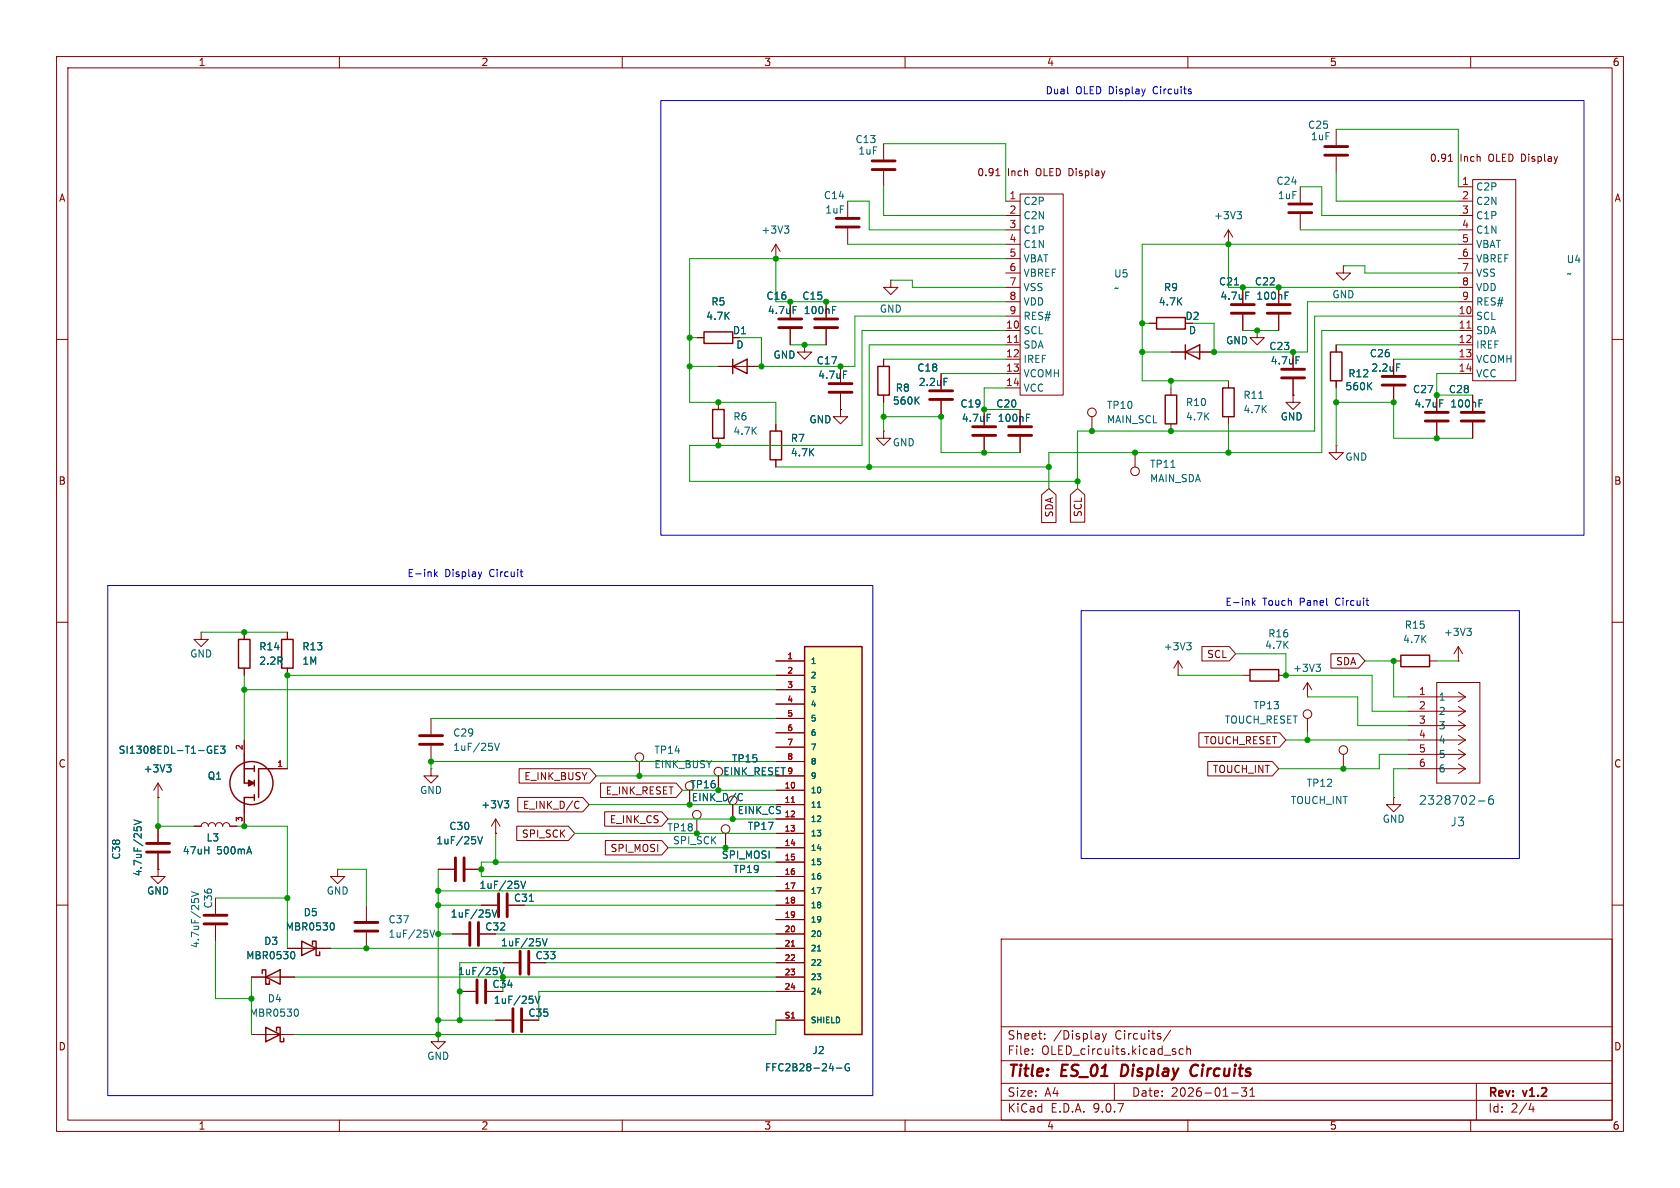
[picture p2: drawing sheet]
<svg xmlns="http://www.w3.org/2000/svg" width="297mm" height="210mm" viewBox="0 0 297 210" stroke-linecap="round" stroke-linejoin="round" font-family="sans-serif">
<g fill="none" stroke="#840000" stroke-width=".18">
<path d="M10 10h277v190h-277zM12 12h273v186h-273zM60 10v2M110 10v2M160 10v2M210 10v2M260 10v2M149.9 35.6v2.8M156.2 25.4v2.8M156.2 30.2v2.8M176 31.1h.8M176 30.2l.4-.4v1.3"/>
<path d="M177.8 35.6h2.5M177.8 38.1h2.5M180.3 34.3h7.7v35.6h-7.7zM181.3 30.2l.4 .2v.7M195.3 30.2l-.3 .9M229.9 33v2.8M229.9 37.8v2.8M236.2 22.9v2.8M236.2 27.7v2.8M256.1 28.5h.7M256.1 27.6l.3-.4v1.3M257.8 33h2.5"/>
<path d="M257.8 35.6h2.5M257.8 38.1h2.5M260.3 31.8h7.7v35.5h-7.7zM261.3 27.7l.4 .2v.6M275.3 27.7l-.3 .8M123.2 59.7h1.3M137.2 45.7h.1M137.2 43.2l-.8 1.3M137.2 43.2l.7 1.3M137.2 43.2v2.5M139.7 53.3v2.8M139.7 58.2v2.8"/>
<path d="M146 53.3v2.8M146 58.2v2.8M149.9 40.4v2.8M157.5 49.5v1.3h1.2l-1.2 1.3-1.3-1.3h1.3M157.5 49.5h.1M177.8 40.6h2.5M177.8 43.2h2.5M177.8 45.7h2.5M177.8 48.3h2.5M177.8 50.8h2.5M177.8 53.3h2.5M177.8 55.9h2.5"/>
<path d="M177.8 58.4h2.5M203.2 57.2h1.3M217.2 43.2h.1M217.2 40.6v2.6M217.2 40.6l-.8 1.3M217.2 40.6l.7 1.3M219.7 50.8v2.8M219.7 55.6v2.8M222.2 58.4v1.3h1.3l-1.3 1.3-1.2-1.3h1.2M222.2 58.4h.1M226.1 50.8v2.8M226.1 55.6v2.8"/>
<path d="M237.5 47v1.3h1.3l-1.3 1.2-1.3-1.2h1.3M237.5 47h.1M257.8 40.6h2.5M257.8 43.2h2.5M257.8 45.7h2.5M257.8 48.3h2.5M257.8 50.8h2.5M257.8 53.3h2.5M257.8 55.9h2.5M257.8 58.4h2.5M10 60h2M127 64.8h7.6"/>
<path d="M127 71.1v1.3M127 77.5v1.2M137.2 74.9v1.3M142.2 61v1.2h1.3l-1.3 1.3-1.2-1.3h1.2M142.2 61h.1M148.6 72.4v1.3h1.3l-1.3 1.2-1.3-1.2h1.3M148.6 72.4h.1M148.6 64.8v2.8M148.6 69.6v2.8M156.2 76.2v1.3h1.3l-1.3 1.2-1.3-1.2h1.3M156.2 76.2h.1M156.2 63.5v1.3"/>
<path d="M156.2 69.9v1.2M166.4 66v2.8M166.4 70.9v2.8M174 72.4v2.8M174 77.2v2.8M177.8 61h2.5M177.8 63.5h2.5M177.8 66h2.5M177.8 68.6h2.5M180.3 72.4v2.8M180.3 77.2v2.8M193 73.7v2.5"/>
<path d="M207 68.6v1.3M207 74.9v1.3M207 62.2h7.6M217.2 67.3v1.3M217.2 73.7v1.2M228.6 69.9v1.2h1.3l-1.3 1.3-1.3-1.3h1.3M228.6 69.9h.1M228.6 62.2v2.8M228.6 67.1v2.8M236.2 78.7v1.3h1.3l-1.3 1.3-1.3-1.3h1.3M236.2 78.7h.1M236.2 61v1.2"/>
<path d="M236.2 67.3v1.3M246.4 63.5v2.8M246.4 68.3v2.8M254 69.9v2.7M254 74.7v2.8M257.8 61h2.5M257.8 63.5h2.5M257.8 66h2.5M260.3 69.9v2.7M260.3 74.7v2.8M285 60h2M137.2 81.3v1.3"/>
<path d="M200.7 80v2.6M10 110h2M208.3 119.4h.1M208.3 116.8l-.8 1.3M208.3 116.8l.7 1.3M208.3 116.8v2.6M219.7 119.4h1.3M226.1 119.4h1.2M246.4 116.8h1.2M252.7 116.8h1.3M257.8 116.8h.1M257.8 114.3l-.8 1.3"/>
<path d="M257.8 114.3l.8 1.3M257.8 114.3v2.5M285 110h2M76.2 127v2.8M76.2 131.8v2.8M113 134.6v2.6M127 137.2v2.5M231.1 123.2h.1M231.1 120.7v2.5M231.1 127v2.5M231.1 120.7l-.7 1.2M231.1 120.7l.8 1.2"/>
<path d="M237.5 133.4v2.5M248.9 123.2h10.2M248.9 125.7h10.2M248.9 128.3h10.2M248.9 130.8h10.2M248.9 133.4h10.2M248.9 135.9h10.2M254 120.7h7.6v17.7h-7.6zM257.8 122.3l1.3 .9M257.8 124.9l1.3 .8M257.8 127.4l1.3 .9M257.8 130l1.3 .8"/>
<path d="M257.8 132.5l1.3 .9M257.8 135l1.3 .9M259.1 123.2l-1.3 .8M259.1 125.7l-1.3 .9M259.1 128.3l-1.3 .8M259.1 130.8l-1.3 .9M259.1 133.4l-1.3 .8M259.1 135.9l-1.3 .8M34.3 146.1h1.3a.64 .64 0 0 1 .6-.7 .64 .64 0 0 1 .6 .7 .64 .64 0 0 1 .7-.7 .64 .64 0 0 1 .6 .7 .64 .64 0 0 1 .6-.7 .64 .64 0 0 1 .7 .7 .64 .64 0 0 1 .6-.7 .64 .64 0 0 1 .6 .7h1.3M38.1 158.8v2.7M59.7 153.7v1.2h1.3l-1.3 1.3-1.3-1.3h1.3M59.7 153.7h.1"/>
<path d="M129.5 142.2v2.6M246.4 141v1.2h1.2l-1.2 1.3-1.3-1.3h1.3M246.4 141h.1M10 160h2M38.1 163.6v2.8M44.4 172.7h7.7M50.8 167.6h7.6M80 165.1h2.8M84.8 165.1h2.8M177 166h108v32h-108zM285 160h2M60 198v2"/>
<path d="M110 198v2M160 198v2M177 194.5h108M177 191.5h108M177 187.5h108M177 181.5h108M182.5 186.3v.1M182.5 185.5v.1M184.7 183.6v.1M184.7 182.8v.1M194.9 182.7l.3 1M195.2 183.7l-.1 .4-.2 .1"/>
<path d="M195.6 182.7l-.4 1M197 191.5v3M207 182.1l-1.3 2M209.2 185.5l-.5-.1-.2 .3v.4l.1 .2h.6M209.8 185.5l.2-.1 .4 .1 .1 .9M209.8 184.9v1.5M210 198v2M217.7 193.2h1.2M219.5 192.3h.9l-.5 .6 .4 .1v.7l-.2 .1h-.4l-.2-.1M221 193.8h.8M221 192.7l.4-.4v1.5M260 198v2"/>
<path d="M261 191.5v6.5M270.7 195l-.4 1.1h.9M271 195.6v1"/>
<circle cx="193" cy="72.9" r=".76"/>
<circle cx="200.7" cy="83.3" r=".76"/>
<circle cx="113" cy="133.9" r=".76"/>
<circle cx="127" cy="136.4" r=".76"/>
<circle cx="231.1" cy="126.2" r=".76"/>
<circle cx="237.5" cy="132.6" r=".76"/>
</g>
<path d="M198.4 188.2l-.2 2h.4M211.5 188.2a1.13 1.13 0 0 0-1 .7 1.13 1.13 0 0 0 .2 1.2l.3 .1 .5-.1" fill="none" stroke="#840000" stroke-width=".4"/>
<g fill="none" stroke="#840000" stroke-width=".25">
<path d="M124.5 58.7h5v2h-5zM204.5 56.1h5v2.1h-5zM126 72.4h2v5.1h-2zM129.5 64.8l2.6-1.3v2.5zM129.5 63.5v2.5M136.1 76.2h2.1v5.1h-2.1zM155.2 64.8h2v5.1h-2zM206 69.9h2v5h-2zM209.5 62.2l2.6-1.2v2.5zM209.5 61v2.5M216.2 68.6h2v5.1h-2zM235.2 62.2h2v5.1h-2z"/>
<path d="M221 118.4h5.1v2h-5.1zM247.6 115.8h5.1v2.1h-5.1zM46.4 172.1v-.6h.6v2.5h.6v-.6M47 172.7l2.5-1.2v2.5zM53.3 166.4l2.6 1.2-2.6 1.3zM55.2 167v-.6h.7v2.5h.6v-.6"/>
</g>
<g fill="none" stroke="#006464" stroke-width=".18">
<path d="M138.7 39.9h.8l-.5 .5M218.7 37.4h.8l-.5 .5M219.2 37.9l.3 .2v.3l-.3 .3M139.2 40.4l.3 .3v.3l-.3 .2M140.2 54.2h.6M147.2 54.8h.4M147.2 54.2h.6M218.2 50.4h.8M220.2 51.6h.6M227.2 51.6h.6M227.2 52.2h.4M149.1 65.6h.6"/>
<path d="M162 70.7l.5 .7M162.5 70.2l-.7 .7M166.9 66.9h.6M174.5 73.2h.6M181.5 73.2h.6M181.5 73.8h.4M222.5 70.4h.8M229.1 63.1h.6M242 68.2l.5 .7M242.5 67.6l-.7 .8M246.9 64.3h.6M254.5 70.7h.6"/>
<path d="M261.5 70.7h.6M261.5 71.3h.4M207 82.6h.7M209.8 113.6h.8l-.4 .5M210.3 114.1l.3 .2v.3l-.3 .3M232.7 117.4h.7l-.4 .5M233.2 117.9l.2 .2v.3l-.2 .3M259.3 111.1h.8l-.4 .5M259.9 111.6l.2 .2v.3l-.2 .2M87.4 131.4l.5 1.3 .4-1.3M33.9 158.9v.6M33.9 157.6l1.2 .5-1.2 .4"/>
<path d="M34.3 159.1l.3-.3h.3l.2 .3M261.4 141.6h1.1M263.9 140.7a.6 .6 0 0 0-.7 .6v.6l.1 .2 .4 .1 .3-.2v-.5l-.1-.2-.4-.1-.3 .3M51.8 168.2a.79 .79 0 0 1 0 1.3M58.8 163.1a.79 .79 0 0 1 0 1.3M87 160.9l.4 1.2 .4-1.2"/>
</g>
<g fill="none" stroke="#840000" stroke-width=".51">
<path d="M147.8 38.6h4.1M154.2 28.4h4M154.2 30h4M227.8 36.1h4.1M227.8 37.6h4.1M234.2 25.9h4.1M234.2 27.4h4.1M137.7 56.4h4M137.7 57.9h4M144 56.4h4.1M144 57.9h4.1M147.8 40.1h4.1"/>
<path d="M217.7 53.8h4M217.7 55.4h4M224 53.8h4.1M224 55.4h4.1M146.6 67.8h4M146.6 69.3h4M164.3 69.1h4.1M164.3 70.6h4.1M172 75.4h4M172 77h4M178.3 75.4h4.1M178.3 77h4.1"/>
<path d="M226.6 65.3h4M226.6 66.8h4M244.3 66.5h4.1M244.3 68.1h4.1M252 72.9h4M252 74.4h4M258.3 72.9h4.1M258.3 74.4h4.1M74.2 130h4M74.2 131.6h4M36.1 163.3h4M36.1 161.8h4"/>
<path d="M83.1 163.1v4M84.6 163.1v4"/>
</g>
<path d="M259.3 58h.7M179.3 60.5h.7" fill="none" stroke="#a90000" stroke-width=".18"/>
<path d="M142.2 114.3h10.2v68.6h-10.2z" fill="#ffffc2"/>
<g fill="none" stroke="#840000" stroke-width=".25">
<path d="M42.2 113h2v5.1h-2zM49.8 113h2v5.1h-2zM142.2 114.3h10.2v68.6h-10.2zM43.2 135.9h1.8M43.2 133.4v5h1.8M45 135.4v1M45 137.9v1M48.3 135.9h-2.6v5.1M45 140.5v1M45 141h-1.8v2.5M47 181.6l2.5 1.3-2.5 1.3zM48.9 182.2v-.6h.6v2.6h.7v-.7"/>
<circle cx="44.4" cy="138.4" r="3.8"/>
</g>
<g fill="none" stroke="#840000" stroke-width=".18">
<path d="M123.2 59.7h1.3M139.7 53.3v2.8M139.7 58.2v2.8M146 53.3v2.8M146 58.2v2.8M203.2 57.2h1.3M219.7 50.8v2.8M219.7 55.6v2.8M222.2 58.4h.1M226.1 50.8v2.8M226.1 55.6v2.8M127 64.8h2.5"/>
<path d="M132.1 64.8h2.5M137.2 74.9v1.3M142.2 61h.1M148.6 72.4h.1M148.6 64.8v2.8M148.6 69.6v2.8M156.2 63.5v1.3M156.2 69.9v1.2M166.4 66v2.8M166.4 70.9v2.8M174 72.4v2.8M174 77.2v2.8"/>
<path d="M180.3 72.4v2.8M180.3 77.2v2.8M207 62.2h2.5M212.1 62.2h2.5M228.6 69.9h.1M228.6 62.2v2.8M228.6 67.1v2.8M236.2 61v1.2M236.2 67.3v1.3M246.4 63.5v2.8M246.4 68.3v2.8M254 69.9v2.7"/>
<path d="M254 74.7v2.8M260.3 69.9v2.7M260.3 74.7v2.8M137.2 81.3v1.3M184.1 87.5l1.3-1.1 1.3 1.1v4.9h-2.6zM189.2 87.5l1.3-1.1 1.3 1.1v4.8h-2.6zM35.6 111.8v1.2h1.2l-1.2 1.3-1.3-1.3h1.3M35.6 111.8h.1M43.2 111.8v1.2M43.2 118.1v1.3M50.8 111.8v1.2M50.8 118.1v1.3"/>
<path d="M137.2 116.8h5M137.2 119.4h5M212.5 114.3h4.8l1.1 1.3-1.1 1.2h-4.8zM235.3 115.6h4.9l1.1 1.2-1.1 1.3h-4.9zM27.9 138.4v2.6M27.9 138.4l-.7 1.3M27.9 138.4l.8 1.3M43.2 130.8v2.6M48.3 135.9h2.5M76.2 135.9v1.3h1.3l-1.3 1.2-1.3-1.2h1.3M76.2 135.9h.1M91.8 135.9h12.5l1.1 1.3-1.1 1.2h-12.5z"/>
<path d="M106.2 138.4h13.3l1.1 1.3-1.1 1.3h-13.3zM121.9 139.7v2.5M127 137.2v2.5M137.2 121.9h5M137.2 124.5h5M137.2 127h5M137.2 129.5h5M137.2 132.1h5M137.2 134.6h5M137.2 137.2h5M137.2 139.7h5M211.9 129.5h14.3l1.1 1.3-1.1 1.3h-14.3z"/>
<path d="M213.5 134.6h11.4l1.2 1.3-1.2 1.3h-11.4zM27.9 141h.1M27.9 153.7v1.2h1.3l-1.3 1.3-1.2-1.3h1.2M27.9 153.7h.1M27.9 146.1v2.7M27.9 150.9v2.8M34.3 146.1h1.3M40.6 146.1h1.3M43.2 143.5v2.6M77.5 153.7h2.8M82.3 153.7h2.8M87.6 147.3h.1"/>
<path d="M87.6 144.8l-.7 1.3M87.6 144.8l.8 1.3M87.6 144.8v2.5M91.4 146h9.1l1.1 1.3-1.1 1.3h-9.1zM91.5 141h11.5l1.1 1.2-1.1 1.3h-11.5zM102 141.6l.4 .2M102.4 142.8l-.4 .1M106.9 143.5h10.1l1.1 1.3-1.1 1.3h-10.1zM107 148.6h10l1.1 1.3-1.1 1.2h-10zM123.2 144.8v2.5M128.3 147.3v2.6M129.5 142.2v2.6"/>
<path d="M137.2 142.2h5M137.2 144.8h5M137.2 147.3h5M137.2 149.9h5M137.2 152.4h5M137.2 154.9h5M137.2 157.5h5M44.4 172.7h2.6M49.5 172.7h2.6M50.8 167.6h2.5M55.9 167.6h2.5M64.8 160v2.8"/>
<path d="M64.8 164.8v2.8M80 165.1h2.8M81.3 175.3h2.8M84.8 165.1h2.8M85.1 160h2.8M86.1 175.3h2.8M88.9 170.2h2.8M89.9 160h2.8M93.7 170.2h2.8M137.2 160h5M137.2 162.6h5M137.2 165.1h5"/>
<path d="M137.2 167.6h5M137.2 170.2h5M137.2 172.7h5M137.2 175.3h5M44.4 182.9h7.7M77.5 182.9v1.3h1.2l-1.2 1.2-1.3-1.2h1.3M77.5 182.9h.1M87.6 180.3h2.8M92.5 180.3h2.7M137.2 180.3h5"/>
<circle cx="121.9" cy="138.9" r=".76"/>
<circle cx="123.2" cy="144" r=".76"/>
<circle cx="128.3" cy="146.6" r=".76"/>
</g>
<g fill="none" stroke="#006464" stroke-width=".18">
<path d="M140.2 54.2h.6M147.2 54.8h.4M147.2 54.2h.6M218.2 50.4h.8M220.2 51.6h.6M227.2 51.6h.6M227.2 52.2h.4M149.1 65.6h.6M162 70.7l.5 .7M162.5 70.2l-.7 .7M166.9 66.9h.6M174.5 73.2h.6"/>
<path d="M181.5 73.2h.6M181.5 73.8h.4M229.1 63.1h.6M242 68.2l.5 .7M242.5 67.6l-.7 .8M246.9 64.3h.6M254.5 70.7h.6M261.5 70.7h.6M261.5 71.3h.4M29.5 135.2h.7l-.4 .5M30 135.7l.2 .2v.3l-.2 .3M37.2 132.6h.2v.4l-.2 .2"/>
<path d="M37.2 131.9l.2 .1M38 132.5h.4M38.6 131.9h-.6v1.3h.6M39 131.9h.8l-.4 .5 .3 .1v.5l-.2 .2-.5-.2M23.7 146.2v.6M23.7 144.9l1.3 .5-1.3 .4M24.2 146.4l.2-.3h.3l.3 .3M84.5 147.9l.4 1.3 .4-1.3M89.1 141.5h.8l-.4 .5M89.7 142l.2 .3v.3l-.2 .2M92.1 155.8l.4 1.2 .4-1.2M93.6 159.3h.7"/>
<path d="M130.9 140.3l.3 .1M131.2 141.4l-.3 .1M144.5 142.7h.6M51.8 168.2a.79 .79 0 0 1 0 1.3M52.4 178.4a.79 .79 0 0 1 0 1.2M58.8 163.1a.79 .79 0 0 1 0 1.3M76 164.4l.4 1.3 .5-1.3M87 160.9l.4 1.2 .4-1.2M88.3 171l.4 1.3 .4-1.3M94.6 176.1l.4 1.3 .5-1.3M95.9 165.9l.4 1.3 .4-1.3M144.5 168.1h.6"/>
<path d="M147.9 188.8h.9M150.1 188.1a.59 .59 0 0 0-.7 .6 .59 .59 0 0 0 .7 .5l.1-.4h-.3"/>
</g>
<path d="M139.9 141.9h.6M139.9 167.3h.6" fill="none" stroke="#a90000" stroke-width=".18"/>
<g fill="none" stroke="#840000" stroke-width=".51">
<path d="M25.9 150.6h4.1M25.9 149.1h4.1M80.5 151.6v4.1M82 151.6v4.1M88.1 158v4.1M89.7 158v4.1M62.7 163.1h4.1M62.7 164.6h4.1M84.3 173.2v4.1M85.9 173.2v4.1M90.7 178.3v4.1M91.9 168.1v4.1"/>
<path d="M92.2 178.3v4.1M93.5 168.1v4.1"/>
</g>
<path d="M43.9 137.9l1.1 .5-1.1 .5z" fill="#840000" stroke="#840000" stroke-width=".25"/>
<g fill="none" stroke="#009600" stroke-width=".18">
<path d="M149.9 35.6h3.8v5h24.1M156.2 33v5.1h21.6M156.2 25.4h21.6v10.2M229.9 33h3.8v5.1h24.1M236.2 30.5v5.1h21.6M236.2 22.9h21.6v10.1M121.9 59.7h1.3M137.2 45.7v7.6h40.6M149.9 43.2h27.9M157.5 49.5h3.8v1.3h16.5M177.8 45.7h-55.9v25.4h15.3v3.8M177.8 55.9h-26.7v8.9h-16.5v-5.1h-3.8"/>
<path d="M177.8 58.4h-25.4v20.3h-30.5v6.4h68.6M201.9 57.2h1.3M217.2 43.2v7.6h40.6M219.7 58.4h6.4M229.9 40.6h27.9M237.5 47h3.8v1.3h16.5M257.8 53.3h-26.7v8.9h-16.5v-5h-3.8M257.8 55.9h-25.4v20.3h-41.9v10.2M257.8 58.4h-24.1v21.6h-48.3v6.4M257.8 43.2h-55.9v24.1h15.3M121.9 64.8h5.1M139.7 61h6.3"/>
<path d="M156.2 73.7h10.2v6.3h13.9M156.2 71.1v5.1M156.2 63.5h21.6M166.4 66h11.4M177.8 61h-24.1v21.6M177.8 68.6h-3.8v3.8h6.3M201.9 62.2h5.1M207 67.3v1.3M217.2 74.9v5.1M236.2 71.1h10.2v6.4h13.9M236.2 61h21.6M236.2 68.6v10.1"/>
<path d="M246.4 63.5h11.4M257.8 66h-3.8v3.9h6.3M137.2 82.6h48.2M35.6 111.8h15.2M43.2 119.4v11.4M137.2 119.4h-86.4v16.5M208.3 119.4h11.4M218.4 115.6h8.9v3.8h15.3v6.3h6.3M241.3 116.8h5.1v6.4h2.5M254 116.8h3.8M43.2 121.9h94M76.2 127h61"/>
<path d="M105.4 137.2h31.8M120.6 139.7h16.6M137.2 134.6h-61v1.3M227.3 130.8h21.6M231.1 123.2h8.9v5.1h8.9M231.1 129.5v1.3M248.9 135.9h-2.5v5.1M248.9 133.4h-5.1v2.5h-17.7M27.9 141v5.1h6.4M38.1 158.8h12.7M41.9 146.1h8.9v21.5M59.7 153.7h5.1v6.3"/>
<path d="M77.5 153.7v29.2M77.5 157.5h59.7M87.6 147.3v5.1M101.6 147.3h35.6M104.1 142.2h33.1M118.1 149.9h19.1M118.1 144.8h19.1M137.2 152.4h-52.1v2.5h52.1M38.1 166.4v10.1h6.3M44.4 172.7v10.2M52.1 172.7h85.1M58.4 167.6h78.8"/>
<path d="M77.5 160h7.6M77.5 165.1h2.5M87.6 165.1h49.6M88.9 170.2h-7.6v10.1M88.9 172.7v2.6M92.7 160h44.5M96.5 170.2h40.7M137.2 175.3h-42v5M77.5 180.3h10.1M137.2 180.3v2.6h-85.1"/>
</g>
<g fill="none" stroke="#0000c2" stroke-width=".18">
<path d="M116.8 17.8h163.2v76.8h-163.2zM188.8 16.5l.1 .1M210.6 16.2v.3M19 103.5h135.3v90.2h-135.3zM76.8 100.7v1.2M76.9 101.4l.4 .5M77.3 101.1l-.5 .5M85.2 101.1l-.3 .8M91.9 101.1h.5M92.2 101.9h.2M191.1 108h77.5v43.8h-77.5zM221.4 105.7v1.3"/>
<path d="M221.5 106.5l.4 .5M221.9 106.2l-.5 .4M241.5 106.2h.5M241.9 107h.1"/>
</g>
<g fill="#009600" stroke="#009600" stroke-width=".18">
<circle cx="201.9" cy="62.2" r=".46"/>
<circle cx="207" cy="67.3" r=".46"/>
<circle cx="246.4" cy="71.1" r=".46"/>
<circle cx="228.6" cy="62.2" r=".46"/>
<circle cx="214.6" cy="62.2" r=".46"/>
<circle cx="236.2" cy="71.1" r=".46"/>
<circle cx="190.5" cy="85.1" r=".46"/>
<circle cx="185.4" cy="82.6" r=".46"/>
<circle cx="254" cy="77.5" r=".46"/>
<circle cx="121.9" cy="64.8" r=".46"/>
<circle cx="174" cy="72.4" r=".46"/>
<circle cx="121.9" cy="59.7" r=".46"/>
<circle cx="156.2" cy="73.7" r=".46"/>
<circle cx="166.4" cy="73.7" r=".46"/>
<circle cx="148.6" cy="64.8" r=".46"/>
<circle cx="137.2" cy="45.7" r=".46"/>
<circle cx="139.7" cy="53.3" r=".46"/>
<circle cx="146" cy="53.3" r=".46"/>
<circle cx="142.2" cy="61" r=".46"/>
<circle cx="227.3" cy="119.4" r=".46"/>
<circle cx="246.4" cy="116.8" r=".46"/>
<circle cx="207" cy="76.2" r=".46"/>
<circle cx="217.2" cy="80" r=".46"/>
<circle cx="200.7" cy="80" r=".46"/>
<circle cx="193" cy="76.2" r=".46"/>
<circle cx="237.5" cy="135.9" r=".46"/>
<circle cx="231.1" cy="130.8" r=".46"/>
<circle cx="226.1" cy="50.8" r=".46"/>
<circle cx="254" cy="69.9" r=".46"/>
<circle cx="217.2" cy="43.2" r=".46"/>
<circle cx="219.7" cy="50.8" r=".46"/>
<circle cx="222.2" cy="58.4" r=".46"/>
<circle cx="201.9" cy="57.2" r=".46"/>
<circle cx="174" cy="80" r=".46"/>
<circle cx="127" cy="78.7" r=".46"/>
<circle cx="153.7" cy="82.6" r=".46"/>
<circle cx="50.8" cy="119.4" r=".46"/>
<circle cx="76.2" cy="134.6" r=".46"/>
<circle cx="87.6" cy="152.4" r=".46"/>
<circle cx="128.3" cy="149.9" r=".46"/>
<circle cx="134.6" cy="64.8" r=".46"/>
<circle cx="127" cy="71.1" r=".46"/>
<circle cx="77.5" cy="182.9" r=".46"/>
<circle cx="43.2" cy="111.8" r=".46"/>
<circle cx="77.5" cy="157.5" r=".46"/>
<circle cx="85.1" cy="153.7" r=".46"/>
<circle cx="88.9" cy="172.7" r=".46"/>
<circle cx="123.2" cy="147.3" r=".46"/>
<circle cx="127" cy="139.7" r=".46"/>
<circle cx="121.9" cy="142.2" r=".46"/>
<circle cx="64.8" cy="167.6" r=".46"/>
<circle cx="77.5" cy="165.1" r=".46"/>
<circle cx="77.5" cy="160" r=".46"/>
<circle cx="113" cy="137.2" r=".46"/>
<circle cx="129.5" cy="144.8" r=".46"/>
<circle cx="27.9" cy="146.1" r=".46"/>
<circle cx="43.2" cy="121.9" r=".46"/>
<circle cx="43.2" cy="146.1" r=".46"/>
<circle cx="44.4" cy="176.5" r=".46"/>
<circle cx="50.8" cy="158.8" r=".46"/>
<circle cx="77.5" cy="180.3" r=".46"/>
<circle cx="81.3" cy="180.3" r=".46"/>
<circle cx="81.3" cy="175.3" r=".46"/>
</g>
<g font-size="2.8" fill="#840000">
<text x="178" y="190.9">Title:</text>
<text x="187.7" y="190.9">ES_01</text>
<text x="199" y="190.9">Display</text>
<text x="212.1" y="190.9">Circuits</text>
</g>
<g font-size="2.1" fill="#006464">
<text x="250.8" y="142.5">2328702-6</text>
<text x="256.3" y="146.3">J3</text>
</g>
<g font-size="2.1" fill="#840000">
<text x="178" y="184">Sheet:</text>
<text x="186.2" y="184">/Display</text>
<text x="197.2" y="184">Circuits/</text>
<text x="178" y="186.7">File:</text>
<text x="184.1" y="186.7">OLED_circuits.kicad_sch</text>
<text x="178" y="196.9">KiCad</text>
<text x="178" y="194.1">Size:</text>
<text x="184.7" y="194.1">A4</text>
<text x="185.7" y="196.9">E.D.A.</text>
<text x="193.3" y="196.9">9.0.7</text>
<text x="200" y="194.1">Date:</text>
<text x="207" y="194.1">2026-01-31</text>
<text x="263" y="194.3">Rev:</text>
<text x="263" y="196.9">Id:</text>
<text x="267.1" y="196.9">2/4</text>
<text x="269.4" y="194.3">v1.2</text>
</g>
<g font-size="1.8" fill="#840000">
<text x="35" y="11.9">1</text>
<text x="85" y="11.9">2</text>
<text x="135" y="11.9">3</text>
<text x="185" y="11.9">4</text>
<text x="235" y="11.9">5</text>
<text x="285" y="11.9">6</text>
<text x="252.1" y="28.8">0.91</text>
<text x="257.5" y="28.8">Inch</text>
<text x="262.7" y="28.8">OLED Display</text>
<text x="10.3" y="35.9">A</text>
<text x="172.1" y="31.3">0.91</text>
<text x="177.5" y="31.3">Inch</text>
<text x="182.7" y="31.3">OLED Display</text>
<text x="285.3" y="35.9">A</text>
<text x="129.5" y="59.3">D1</text>
<text x="209.5" y="56.7">D2</text>
<text x="10.3" y="85.9">B</text>
<text x="285.3" y="85.9">B</text>
<text x="186.4" y="91.6" transform="rotate(-90 186.4 91.6)">SDA</text>
<text x="191.5" y="91.5" transform="rotate(-90 191.5 91.5)">SCL</text>
<text x="213.3" y="116.5">SCL</text>
<text x="236.1" y="117.8">SDA</text>
<text x="212.8" y="131.8">TOUCH_RESET</text>
<text x="10.3" y="135.9">C</text>
<text x="214.3" y="136.8">TOUCH_INT</text>
<text x="285.3" y="135.9">C</text>
<text x="92.3" y="143.2">E_INK_D/C</text>
<text x="92.6" y="138.1">E_INK_BUSY</text>
<text x="107" y="140.7">E_INK_RESET</text>
<text x="92.2" y="148.3">SPI_SCK</text>
<text x="107.7" y="145.7">E_INK_CS</text>
<text x="107.8" y="150.8">SPI_MOSI</text>
<text x="10.3" y="185.9">D</text>
<text x="285.3" y="185.9">D</text>
<text x="35" y="199.9">1</text>
<text x="85" y="199.9">2</text>
<text x="135" y="199.9">3</text>
<text x="185" y="199.9">4</text>
<text x="235" y="199.9">5</text>
<text x="285" y="199.9">6</text>
</g>
<g font-size="1.8" fill="#0000c2">
<text x="184.8" y="16.9">Dual</text>
<text x="190.2" y="16.9">OLED Display</text>
<text x="204.1" y="16.9">Circuits</text>
<text x="71.9" y="102.2">E-ink</text>
<text x="78.6" y="102.2">Display</text>
<text x="86.6" y="102.2">Circuit</text>
<text x="216.5" y="107.3">E-ink</text>
<text x="223.2" y="107.3">Touch</text>
<text x="229.9" y="107.3">Panel</text>
<text x="236.4" y="107.3">Circuit</text>
</g>
<g font-size="1.8" fill="#006464">
<text x="231.1" y="23">C25</text>
<text x="151.1" y="25.5">C13</text>
<text x="151.6" y="27.5">1uF</text>
<text x="231.7" y="25">1uF</text>
<text x="145.6" y="35.4">C14</text>
<text x="225.6" y="32.9">C24</text>
<text x="225.8" y="35.4">1uF</text>
<text x="260.9" y="33.9">C2P</text>
<text x="134.5" y="41.5">+3V3</text>
<text x="145.8" y="37.9">1uF</text>
<text x="180.8" y="36.4">C2P</text>
<text x="180.8" y="39">C2N</text>
<text x="180.8" y="41.5">C1P</text>
<text x="214.5" y="39">+3V3</text>
<text x="260.9" y="36.4">C2N</text>
<text x="260.9" y="39">C1P</text>
<text x="260.9" y="41.5">C1N</text>
<text x="180.8" y="44">C1N</text>
<text x="180.8" y="46.6">VBAT</text>
<text x="260.9" y="44">VBAT</text>
<text x="260.9" y="46.6">VBREF</text>
<text x="276.9" y="46.7">U4</text>
<text x="135.4" y="53.2">C16</text>
<text x="141.7" y="53.2">C15</text>
<text x="180.8" y="49.1">VBREF</text>
<text x="180.8" y="51.7">VSS</text>
<text x="196.9" y="51.8">~</text>
<text x="196.9" y="49.2">U5</text>
<text x="205.7" y="51.7">R9</text>
<text x="215.4" y="50.6">C21</text>
<text x="215.7" y="53.2">4.7uF</text>
<text x="221.8" y="50.6">C22</text>
<text x="222" y="53.2">100nF</text>
<text x="235.5" y="52.9">GND</text>
<text x="260.9" y="49.1">VSS</text>
<text x="260.9" y="51.7">VDD</text>
<text x="276.9" y="49.2">~</text>
<text x="124.8" y="56.7">4.7K</text>
<text x="125.7" y="54.2">R5</text>
<text x="135.6" y="55.7">4.7uF</text>
<text x="142" y="55.7">100nF</text>
<text x="155.4" y="55.5">GND</text>
<text x="180.8" y="54.2">VDD</text>
<text x="180.8" y="56.7">RES#</text>
<text x="180.8" y="59.3">SCL</text>
<text x="204.8" y="54.2">4.7K</text>
<text x="210.1" y="59.3">D</text>
<text x="260.9" y="54.2">RES#</text>
<text x="260.9" y="56.7">SCL</text>
<text x="260.9" y="59.3">SDA</text>
<text x="130.1" y="61.8">D</text>
<text x="136.6" y="63.6">GND</text>
<text x="144.3" y="64.6">C17</text>
<text x="162.1" y="65.9">C18</text>
<text x="180.8" y="61.8">SDA</text>
<text x="180.8" y="64.4">IREF</text>
<text x="216.7" y="61.1">GND</text>
<text x="224.3" y="62.1">C23</text>
<text x="224.5" y="64.6">4.7uF</text>
<text x="242.1" y="63.3">C26</text>
<text x="242.3" y="65.9">2.2uF</text>
<text x="260.9" y="61.8">IREF</text>
<text x="260.9" y="64.4">VCOMH</text>
<text x="144.5" y="67.2">4.7uF</text>
<text x="157.7" y="71.7">560K</text>
<text x="158.3" y="69.4">R8</text>
<text x="162.3" y="68.4">2.2uF</text>
<text x="180.8" y="66.9">VCOMH</text>
<text x="180.8" y="69.4">VCC</text>
<text x="209.6" y="72">R10</text>
<text x="219.7" y="70.7">R11</text>
<text x="237.8" y="69.2">560K</text>
<text x="238.3" y="66.9">R12</text>
<text x="249.7" y="69.7">C27</text>
<text x="256" y="69.7">C28</text>
<text x="260.9" y="66.9">VCC</text>
<text x="129.5" y="74.5">R6</text>
<text x="129.5" y="77.1">4.7K</text>
<text x="143" y="75">GND</text>
<text x="169.7" y="72.2">C19</text>
<text x="169.9" y="74.8">4.7uF</text>
<text x="176" y="72.2">C20</text>
<text x="176.3" y="74.8">100nF</text>
<text x="195.6" y="75">MAIN_SCL</text>
<text x="195.6" y="72.5">TP10</text>
<text x="209.6" y="74.5">4.7K</text>
<text x="219.7" y="73.3">4.7K</text>
<text x="226.3" y="74.5">GND</text>
<text x="249.9" y="72.2">4.7uF</text>
<text x="256.3" y="72.2">100nF</text>
<text x="139.7" y="78.3">R7</text>
<text x="139.7" y="80.9">4.7K</text>
<text x="157.7" y="79.1">GND</text>
<text x="203.2" y="82.9">TP11</text>
<text x="237.7" y="81.6">GND</text>
<text x="203.2" y="85.4">MAIN_SDA</text>
<text x="224.1" y="112.9">R16</text>
<text x="247.9" y="113.9">4.7K</text>
<text x="248.2" y="111.4">R15</text>
<text x="255.2" y="112.6">+3V3</text>
<text x="33.5" y="116.4">GND</text>
<text x="45.7" y="115.2">R14</text>
<text x="45.7" y="117.7">2.2R</text>
<text x="53.3" y="117.7">1M</text>
<text x="53.3" y="115.2">R13</text>
<text x="205.6" y="115.2">+3V3</text>
<text x="223.6" y="114.9">4.7K</text>
<text x="228.5" y="119">+3V3</text>
<text x="221.5" y="125.6">TP13</text>
<text x="254.3" y="124.1">1</text>
<text x="80" y="130.4">C29</text>
<text x="216.4" y="128.1">TOUCH_RESET</text>
<text x="254.3" y="126.6">2</text>
<text x="254.3" y="129.1">3</text>
<text x="254.3" y="131.7">4</text>
<text x="20.9" y="133.5">SI1308EDL-T1-GE3</text>
<text x="25.3" y="136.8">+3V3</text>
<text x="80" y="132.9">1uF/25V</text>
<text x="115.6" y="136">EINK_BUSY</text>
<text x="115.6" y="133.5">TP14</text>
<text x="127.8" y="137.3">EINK_RESET</text>
<text x="129.3" y="135">TP15</text>
<text x="254.3" y="134.2">5</text>
<text x="254.3" y="136.8">6</text>
<text x="36.6" y="138">Q1</text>
<text x="74.2" y="140.6">GND</text>
<text x="85" y="143.1">+3V3</text>
<text x="121.9" y="139.5">TP16</text>
<text x="122.2" y="141.8">EINK_D/C</text>
<text x="228.1" y="142.3">TOUCH_INT</text>
<text x="230.9" y="139.3">TP12</text>
<text x="36.4" y="148.9">L3</text>
<text x="77" y="149.5">1uF/25V</text>
<text x="79.3" y="146.9">C30</text>
<text x="117.9" y="147.2">TP18</text>
<text x="118.9" y="149.5">SPI_SCK</text>
<text x="130.3" y="144.1">EINK_CS</text>
<text x="132.1" y="146.9">TP17</text>
<text x="244.3" y="145.6">GND</text>
<text x="21.4" y="152.1" transform="rotate(-90 21.4 152.1)">C38</text>
<text x="25.2" y="155" transform="rotate(-90 25.2 155)">4.7uF/25V</text>
<text x="32.2" y="151.2">47uH</text>
<text x="38.3" y="151.2">500mA</text>
<text x="127.5" y="152">SPI_MOSI</text>
<text x="129.5" y="154.5">TP19</text>
<text x="25.9" y="158.3">GND</text>
<text x="37.7" y="160.7" transform="rotate(-90 37.7 160.7)">C36</text>
<text x="57.7" y="158.3">GND</text>
<text x="84.7" y="157.3">1uF/25V</text>
<text x="90.8" y="159.6">C31</text>
<text x="35.4" y="167.7" transform="rotate(-90 35.4 167.7)">4.7uF/25V</text>
<text x="46.6" y="167.2">D3</text>
<text x="50.4" y="164.7">MBR0530</text>
<text x="53.6" y="162.2">D5</text>
<text x="68.6" y="163.4">C37</text>
<text x="68.6" y="166">1uF/25V</text>
<text x="79.6" y="162.4">1uF/25V</text>
<text x="85.7" y="164.7">C32</text>
<text x="88.5" y="167.5">1uF/25V</text>
<text x="43.4" y="169.8">MBR0530</text>
<text x="80.8" y="172.6">1uF/25V</text>
<text x="94.6" y="169.8">C33</text>
<text x="44.1" y="179.9">MBR0530</text>
<text x="47.2" y="177.4">D4</text>
<text x="87" y="174.9">C34</text>
<text x="87.2" y="177.6">1uF/25V</text>
<text x="93.3" y="179.9">C35</text>
<text x="75.4" y="187.6">GND</text>
<text x="135.1" y="189.6">FFC2B28-24-G</text>
<text x="143.5" y="186.5">J2</text>
</g>
<g font-size="1.8" fill="#a90000">
<text x="178.4" y="35.3">1</text>
<text x="258.4" y="32.8">1</text>
<text x="258.4" y="35.3">2</text>
<text x="178.4" y="37.8">2</text>
<text x="178.4" y="40.4">3</text>
<text x="258.4" y="37.8">3</text>
<text x="258.4" y="40.4">4</text>
<text x="178.4" y="42.9">4</text>
<text x="178.4" y="45.5">5</text>
<text x="258.4" y="42.9">5</text>
<text x="258.4" y="45.5">6</text>
<text x="178.4" y="48">6</text>
<text x="178.4" y="50.5">7</text>
<text x="178.4" y="53.1">8</text>
<text x="258.4" y="48">7</text>
<text x="258.4" y="50.5">8</text>
<text x="258.4" y="53.1">9</text>
<text x="177.8" y="58.2">10</text>
<text x="178.4" y="55.6">9</text>
<text x="257.8" y="55.6">10</text>
<text x="257.8" y="58.2">11</text>
<text x="177.8" y="60.7">11</text>
<text x="177.8" y="63.2">12</text>
<text x="177.8" y="65.8">13</text>
<text x="257.8" y="60.7">12</text>
<text x="257.8" y="63.2">13</text>
<text x="257.8" y="65.8">14</text>
<text x="177.8" y="68.3">14</text>
<text x="250.8" y="122.9">1</text>
<text x="250.8" y="125.5">2</text>
<text x="250.8" y="128">3</text>
<text x="250.8" y="130.6">4</text>
<text x="250.8" y="133.1">5</text>
<text x="250.8" y="135.6">6</text>
</g>
<g font-size="1.4" fill="#a90000">
<text x="139.1" y="116.6">1</text>
<text x="139.1" y="119.1">2</text>
<text x="139.1" y="121.7">3</text>
<text x="139.1" y="124.2">4</text>
<text x="139.1" y="126.7">5</text>
<text x="139.1" y="129.3">6</text>
<text x="139.1" y="131.8">7</text>
<text x="42.9" y="132.7" transform="rotate(-90 42.9 132.7)">2</text>
<text x="48.9" y="135.6">1</text>
<text x="139.1" y="134.4">8</text>
<text x="139.1" y="136.9">9</text>
<text x="138.6" y="139.4">10</text>
<text x="138.6" y="142">11</text>
<text x="42.9" y="145.4" transform="rotate(-90 42.9 145.4)">3</text>
<text x="138.6" y="144.5">12</text>
<text x="138.6" y="147.1">13</text>
<text x="138.6" y="149.6">14</text>
<text x="138.6" y="152.1">15</text>
<text x="138.6" y="154.7">16</text>
<text x="138.6" y="157.2">17</text>
<text x="138.6" y="159.8">18</text>
<text x="138.6" y="162.3">19</text>
<text x="138.6" y="164.8">20</text>
<text x="138.6" y="167.4">21</text>
<text x="138.6" y="169.9">22</text>
<text x="138.6" y="172.5">23</text>
<text x="138.6" y="175">24</text>
<text x="138.6" y="180.1">S1</text>
</g>
<g font-size="1.4" fill="#006464">
<text x="143.3" y="117.6">1</text>
<text x="143.3" y="120.1">2</text>
<text x="143.3" y="122.7">3</text>
<text x="143.3" y="125.2">4</text>
<text x="143.3" y="127.7">5</text>
<text x="143.3" y="130.3">6</text>
<text x="143.3" y="132.8">7</text>
<text x="143.3" y="135.4">8</text>
<text x="143.3" y="137.9">9</text>
<text x="143.3" y="140.4">10</text>
<text x="143.3" y="143">11</text>
<text x="143.3" y="145.5">12</text>
<text x="143.3" y="148.1">13</text>
<text x="143.3" y="150.6">14</text>
<text x="143.3" y="153.1">15</text>
<text x="143.3" y="155.7">16</text>
<text x="143.3" y="158.2">17</text>
<text x="143.3" y="160.8">18</text>
<text x="143.3" y="163.3">19</text>
<text x="143.3" y="165.8">20</text>
<text x="143.3" y="168.4">21</text>
<text x="143.3" y="170.9">22</text>
<text x="143.3" y="173.5">23</text>
<text x="143.3" y="176">24</text>
<text x="143.3" y="181.1">SHIELD</text>
</g>
</svg>
